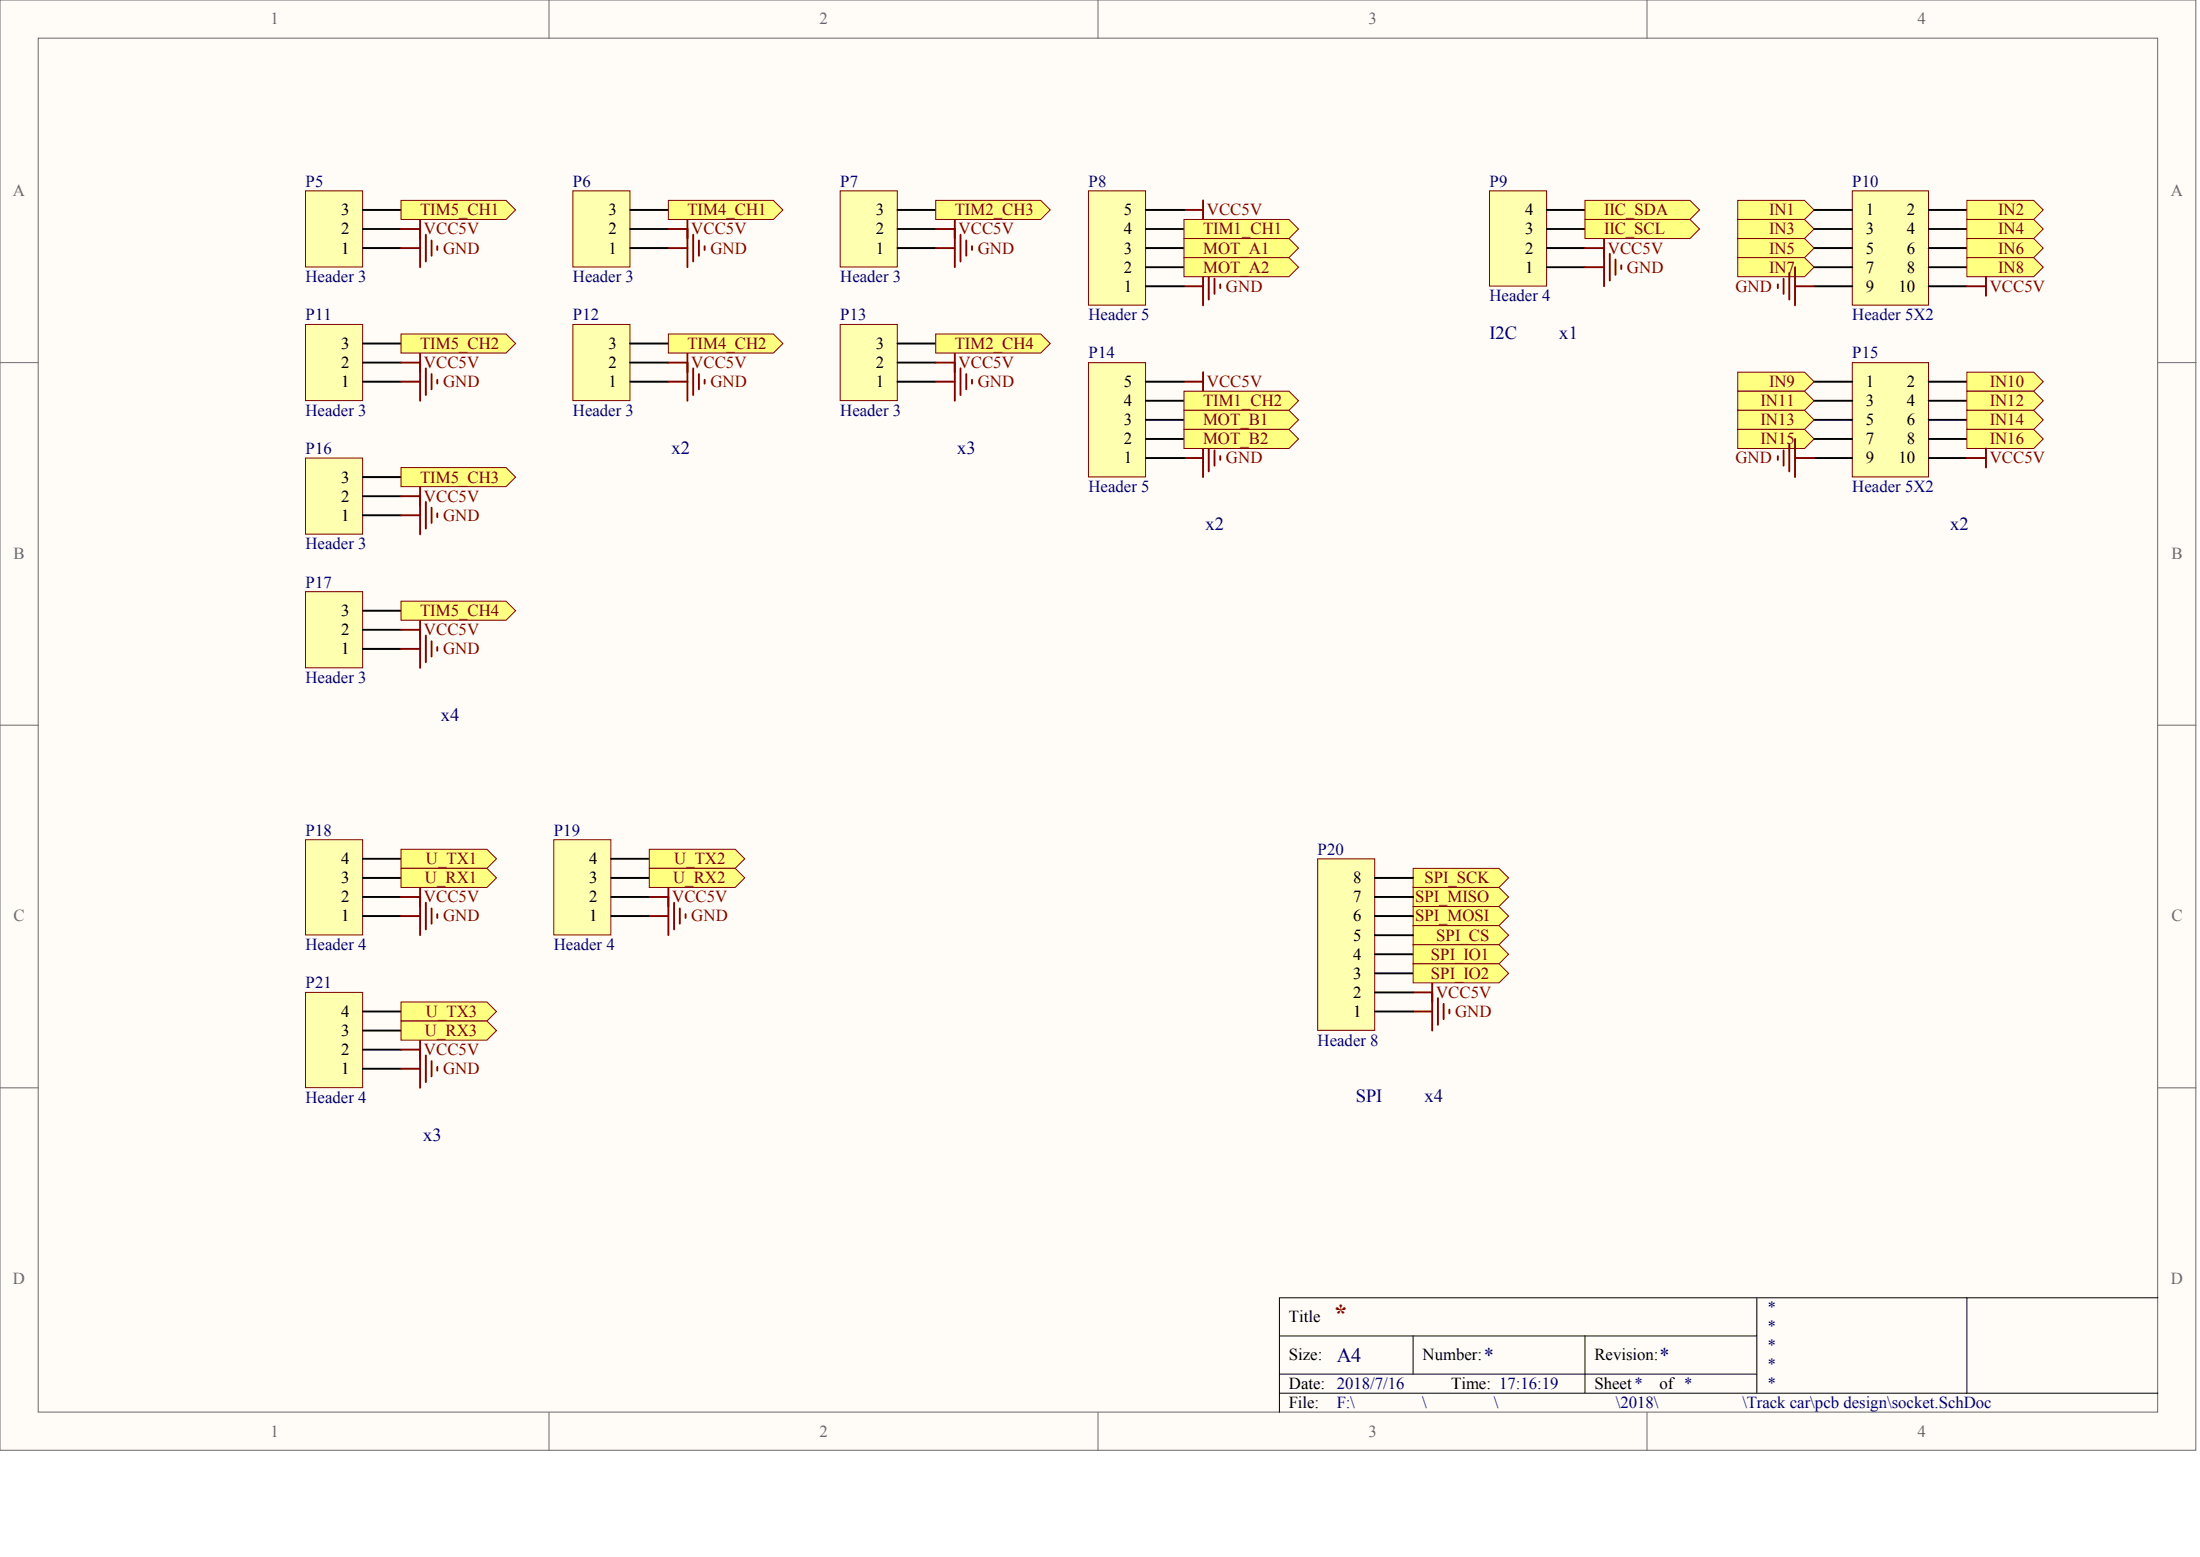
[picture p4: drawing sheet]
<svg xmlns="http://www.w3.org/2000/svg" width="840mm" height="594mm" viewBox="0 0 840 594" stroke-linecap="round" stroke-linejoin="round" font-family="sans-serif">
<g fill="#fffcf8" stroke="#696969" stroke-width=".38">
<path d="M0 0h838v553.4h-838z"/>
<path d="M14.6 14.6h808.8v524.2h-808.8z"/>
</g>
<path d="M209.5 0v14.6M419 0v14.6M628.6 0v14.6M0 138.4h14.6M823.5 138.4h14.6M0 276.7h14.6M823.5 276.7h14.6M0 415.1h14.6M823.5 415.1h14.6M209.5 538.9v14.5M419 538.9v14.5M628.6 538.9v14.5" fill="none" stroke="#696969" stroke-width=".38"/>
<path d="M670.5 495.2v36.4M750.6 495.2h-262.3v43.7M823.5 495.2h-72.9v36.4M488.3 509.7h182.2M539.3 509.7v14.6M604.9 509.7v21.9M488.3 531.6h335.2M488.3 524.3h182.2" fill="none" stroke="#000" stroke-width=".38"/>
<path d="M116.6 72.8h21.8v29.1h-21.8z" fill="#ffffb0" stroke="#800000" stroke-width=".38"/>
<path d="M138.5 94.7h14.5M138.5 87.4h14.5M138.5 80.1h14.5" fill="none" stroke="#000" stroke-width=".73"/>
<path d="M153 94.7h7.3M153 87.4h7.3M160.3 83.7v18.2M162.5 89.6v10.2M164.7 91.7v5.9M166.9 93.9v1.5" fill="none" stroke="#800000" stroke-width=".73"/>
<path d="M116.6 123.8h21.8v29h-21.8z" fill="#ffffb0" stroke="#800000" stroke-width=".38"/>
<path d="M138.5 138.4h14.5M138.5 131.1h14.5M138.5 145.6h14.5" fill="none" stroke="#000" stroke-width=".73"/>
<path d="M153 138.4h7.3M160.3 134.7v18.2M153 145.6h7.3M162.5 140.5v10.2M164.7 142.7v5.8M166.9 144.9v1.5" fill="none" stroke="#800000" stroke-width=".73"/>
<path d="M116.6 174.8h21.8v29h-21.8z" fill="#ffffb0" stroke="#800000" stroke-width=".38"/>
<path d="M138.5 196.6h14.5M138.5 189.3h14.5M138.5 182h14.5" fill="none" stroke="#000" stroke-width=".73"/>
<path d="M153 196.6h7.3M153 189.3h7.3M160.3 185.7v18.2M162.5 191.5v10.2M164.7 193.7v5.8M166.9 195.9v1.4" fill="none" stroke="#800000" stroke-width=".73"/>
<path d="M116.6 225.7h21.8v29.1h-21.8z" fill="#ffffb0" stroke="#800000" stroke-width=".38"/>
<path d="M138.5 233h14.5M138.5 247.6h14.5M138.5 240.3h14.5" fill="none" stroke="#000" stroke-width=".73"/>
<path d="M160.3 236.7v18.2M153 247.6h7.3M153 240.3h7.3M162.5 242.5v10.2M164.7 244.7v5.8M166.9 246.9v1.4" fill="none" stroke="#800000" stroke-width=".73"/>
<path d="M218.6 72.8h21.8v29.1h-21.8z" fill="#ffffb0" stroke="#800000" stroke-width=".38"/>
<path d="M240.5 94.7h14.6M240.5 87.4h14.6M240.5 80.1h14.6" fill="none" stroke="#000" stroke-width=".73"/>
<path d="M255.1 94.7h7.3M255.1 87.4h7.3M262.4 83.7v18.2M264.5 89.6v10.2M266.7 91.7v5.9M268.9 93.9v1.5" fill="none" stroke="#800000" stroke-width=".73"/>
<path d="M218.6 123.8h21.8v29h-21.8z" fill="#ffffb0" stroke="#800000" stroke-width=".38"/>
<path d="M240.5 138.4h14.6M240.5 131.1h14.6M240.5 145.6h14.6" fill="none" stroke="#000" stroke-width=".73"/>
<path d="M255.1 138.4h7.3M262.4 134.7v18.2M255.1 145.6h7.3M264.5 140.5v10.2M266.7 142.7v5.8M268.9 144.9v1.5" fill="none" stroke="#800000" stroke-width=".73"/>
<path d="M320.7 72.8h21.8v29.1h-21.8z" fill="#ffffb0" stroke="#800000" stroke-width=".38"/>
<path d="M342.5 94.7h14.6M342.5 87.4h14.6M342.5 80.1h14.6" fill="none" stroke="#000" stroke-width=".73"/>
<path d="M357.1 94.7h7.3M357.1 87.4h7.3M364.4 83.7v18.2M366.6 89.6v10.2M368.8 91.7v5.9M370.9 93.9v1.5" fill="none" stroke="#800000" stroke-width=".73"/>
<path d="M320.7 123.8h21.8v29h-21.8z" fill="#ffffb0" stroke="#800000" stroke-width=".38"/>
<path d="M342.5 138.4h14.6M342.5 131.1h14.6M342.5 145.6h14.6" fill="none" stroke="#000" stroke-width=".73"/>
<g fill="none" stroke="#800000" stroke-width=".73">
<path d="M459.1 76.5v7.2M451.8 80.1h7.3M451.8 109.2h7.3M459.1 101.9v14.6M461.3 104.1v10.2M463.5 106.3v5.8M465.7 108.5v1.5M357.1 138.4h7.3M364.4 134.7v18.2M357.1 145.6h7.3M366.6 140.5v10.2M368.8 142.7v5.8"/>
<path d="M370.9 144.9v1.5M451.8 145.6h7.3M459.1 142v7.3M451.8 174.8h7.3M459.1 167.5v14.5M461.3 169.7v10.2M463.5 171.9v5.8M465.7 174v1.5"/>
</g>
<path d="M568.4 72.8h21.8v36.4h-21.8z" fill="#ffffb0" stroke="#800000" stroke-width=".38"/>
<path d="M590.3 94.7h14.6M590.3 87.4h14.6M590.3 80.1h14.6M590.3 101.9h14.6" fill="none" stroke="#000" stroke-width=".73"/>
<path d="M604.9 94.7h7.3M612.2 91v18.2M614.4 96.8v10.2M616.5 99v5.9M604.9 101.9h7.3M618.7 101.2v1.5" fill="none" stroke="#800000" stroke-width=".73"/>
<path d="M415.4 72.8h21.8v43.6h-21.8z" fill="#ffffb0" stroke="#800000" stroke-width=".38"/>
<path d="M437.3 94.7h14.5M437.3 87.4h14.5M437.3 80.1h14.5M437.3 109.2h14.5M437.3 101.9h14.5" fill="none" stroke="#000" stroke-width=".73"/>
<path d="M415.4 138.4h21.8v43.6h-21.8z" fill="#ffffb0" stroke="#800000" stroke-width=".38"/>
<path d="M437.3 152.9h14.5M437.3 145.6h14.5M437.3 174.8h14.5M437.3 167.5h14.5M437.3 160.2h14.5" fill="none" stroke="#000" stroke-width=".73"/>
<path d="M706.9 72.8h29.1v43.6h-29.1z" fill="#ffffb0" stroke="#800000" stroke-width=".38"/>
<path d="M692.3 80.1h14.6M692.3 87.4h14.6M692.3 94.7h14.6M736.1 80.1h14.5M736.1 87.4h14.5M736.1 94.7h14.5M692.3 101.9h14.6M692.3 109.2h14.6M736.1 101.9h14.5M736.1 109.2h14.5" fill="none" stroke="#000" stroke-width=".73"/>
<path d="M706.9 138.4h29.1v43.6h-29.1z" fill="#ffffb0" stroke="#800000" stroke-width=".38"/>
<path d="M692.3 145.6h14.6M692.3 152.9h14.6M736.1 145.6h14.5M736.1 152.9h14.5M692.3 160.2h14.6M692.3 167.5h14.6M692.3 174.8h14.6M736.1 160.2h14.5M736.1 167.5h14.5M736.1 174.8h14.5" fill="none" stroke="#000" stroke-width=".73"/>
<path d="M211.3 320.4h21.8v36.3h-21.8z" fill="#ffffb0" stroke="#800000" stroke-width=".38"/>
<path d="M233.2 335h14.6M233.2 327.7h14.6M233.2 349.5h14.6M233.2 342.3h14.6" fill="none" stroke="#000" stroke-width=".73"/>
<path d="M255.1 338.6v18.2M247.8 349.5h7.3M247.8 342.3h7.3M257.3 344.4v10.2M259.4 346.6v5.8M261.6 348.8v1.5" fill="none" stroke="#800000" stroke-width=".73"/>
<path d="M116.6 378.7h21.8v36.3h-21.8z" fill="#ffffb0" stroke="#800000" stroke-width=".38"/>
<path d="M138.5 393.2h14.5M138.5 385.9h14.5M138.5 407.8h14.5M138.5 400.5h14.5" fill="none" stroke="#000" stroke-width=".73"/>
<path d="M160.3 396.9v18.2M153 407.8h7.3M153 400.5h7.3M162.5 402.7v10.2M164.7 404.9v5.8M166.9 407.1v1.4" fill="none" stroke="#800000" stroke-width=".73"/>
<path d="M116.6 320.4h21.8v36.3h-21.8z" fill="#ffffb0" stroke="#800000" stroke-width=".38"/>
<path d="M138.5 335h14.5M138.5 327.7h14.5M138.5 349.5h14.5M138.5 342.3h14.5" fill="none" stroke="#000" stroke-width=".73"/>
<path d="M160.3 338.6v18.2M153 349.5h7.3M153 342.3h7.3M162.5 344.4v10.2M164.7 346.6v5.8M166.9 348.8v1.5" fill="none" stroke="#800000" stroke-width=".73"/>
<g fill="#ffff80" stroke="#800000" stroke-width=".38">
<path d="M153 76.5h40.1l3.7 3.6-3.7 3.6h-40.1z" fill-rule="evenodd"/>
<path d="M153 127.4h40.1l3.7 3.7-3.7 3.6h-40.1z" fill-rule="evenodd"/>
<path d="M153 178.4h40.1l3.7 3.6-3.7 3.7h-40.1z" fill-rule="evenodd"/>
<path d="M153 229.4h40.1l3.7 3.6-3.7 3.7h-40.1z" fill-rule="evenodd"/>
<path d="M255.1 76.5h40.1l3.6 3.6-3.6 3.6h-40.1z" fill-rule="evenodd"/>
<path d="M255.1 127.4h40.1l3.6 3.7-3.6 3.6h-40.1z" fill-rule="evenodd"/>
<path d="M357.1 76.5h40.1l3.6 3.6-3.6 3.6h-40.1z" fill-rule="evenodd"/>
<path d="M451.8 83.7h40.1l3.7 3.7-3.7 3.6h-40.1z" fill-rule="evenodd"/>
<path d="M451.8 149.3h40.1l3.7 3.6-3.7 3.7h-40.1z" fill-rule="evenodd"/>
<path d="M357.1 127.4h40.1l3.6 3.7-3.6 3.6h-40.1z" fill-rule="evenodd"/>
<path d="M451.8 91h40.1l3.7 3.7-3.7 3.6h-40.1z" fill-rule="evenodd"/>
<path d="M451.8 98.3h40.1l3.7 3.6-3.7 3.7h-40.1z" fill-rule="evenodd"/>
<path d="M451.8 156.6h40.1l3.7 3.6-3.7 3.6h-40.1z" fill-rule="evenodd"/>
<path d="M451.8 163.8h40.1l3.7 3.7-3.7 3.6h-40.1z" fill-rule="evenodd"/>
<path d="M604.9 76.5h40.1l3.6 3.6-3.6 3.6h-40.1z" fill-rule="evenodd"/>
<path d="M604.9 83.7h40.1l3.6 3.7-3.6 3.6h-40.1z" fill-rule="evenodd"/>
<path d="M663.2 76.5h25.5l3.6 3.6-3.6 3.6h-25.5z" fill-rule="evenodd"/>
<path d="M750.6 76.5h25.6l3.6 3.6-3.6 3.6h-25.6z" fill-rule="evenodd"/>
<path d="M663.2 83.7h25.5l3.6 3.7-3.6 3.6h-25.5z" fill-rule="evenodd"/>
<path d="M750.6 83.7h25.6l3.6 3.7-3.6 3.6h-25.6z" fill-rule="evenodd"/>
<path d="M663.2 91h25.5l3.6 3.7-3.6 3.6h-25.5z" fill-rule="evenodd"/>
<path d="M750.6 91h25.6l3.6 3.7-3.6 3.6h-25.6z" fill-rule="evenodd"/>
<path d="M663.2 98.3h25.5l3.6 3.6-3.6 3.7h-25.5z" fill-rule="evenodd"/>
<path d="M750.6 98.3h25.6l3.6 3.6-3.6 3.7h-25.6z" fill-rule="evenodd"/>
<path d="M663.2 142h25.5l3.6 3.6-3.6 3.7h-25.5z" fill-rule="evenodd"/>
<path d="M750.6 142h25.6l3.6 3.6-3.6 3.7h-25.6z" fill-rule="evenodd"/>
<path d="M663.2 149.3h25.5l3.6 3.6-3.6 3.7h-25.5z" fill-rule="evenodd"/>
<path d="M750.6 149.3h25.6l3.6 3.6-3.6 3.7h-25.6z" fill-rule="evenodd"/>
<path d="M663.2 156.6h25.5l3.6 3.6-3.6 3.6h-25.5z" fill-rule="evenodd"/>
<path d="M750.6 156.6h25.6l3.6 3.6-3.6 3.6h-25.6z" fill-rule="evenodd"/>
<path d="M663.2 163.8h25.5l3.6 3.7-3.6 3.6h-25.5z" fill-rule="evenodd"/>
<path d="M750.6 163.8h25.6l3.6 3.7-3.6 3.6h-25.6z" fill-rule="evenodd"/>
</g>
<g fill="none" stroke="#800000" stroke-width=".73">
<path d="M678.5 108.5v1.5M680.7 106.3v5.8M682.9 104.1v10.2M685.1 101.9v14.6M685.1 109.2h7.2M750.6 109.2h7.3M757.9 105.6v7.3M678.5 174v1.5M680.7 171.9v5.8M682.9 169.7v10.2M685.1 167.5v14.5M685.1 174.8h7.2"/>
<path d="M750.6 174.8h7.3M757.9 171.1v7.3"/>
</g>
<g fill="#ffff80" stroke="#800000" stroke-width=".38">
<path d="M153 324h32.8l3.7 3.7-3.7 3.6h-32.8z" fill-rule="evenodd"/>
<path d="M247.8 324h32.8l3.6 3.7-3.6 3.6h-32.8z" fill-rule="evenodd"/>
<path d="M153 382.3h32.8l3.7 3.6-3.7 3.7h-32.8z" fill-rule="evenodd"/>
<path d="M153 331.3h32.8l3.7 3.7-3.7 3.6h-32.8z" fill-rule="evenodd"/>
<path d="M247.8 331.3h32.8l3.6 3.7-3.6 3.6h-32.8z" fill-rule="evenodd"/>
<path d="M153 389.6h32.8l3.7 3.6-3.7 3.7h-32.8z" fill-rule="evenodd"/>
</g>
<path d="M539.3 378.7h7.3M546.6 375v18.2M539.3 385.9h7.3M548.8 380.8v10.2M551 383v5.9M553.1 385.2v1.5" fill="none" stroke="#800000" stroke-width=".73"/>
<g fill="#ffff80" stroke="#800000" stroke-width=".38">
<path d="M539.3 331.3h32.8l3.6 3.7-3.6 3.6h-32.8z" fill-rule="evenodd"/>
<path d="M539.3 338.6h32.8l3.6 3.7-3.6 3.6h-32.8z" fill-rule="evenodd"/>
<path d="M539.3 345.9h32.8l3.6 3.6-3.6 3.7h-32.8z" fill-rule="evenodd"/>
<path d="M539.3 353.2h32.8l3.6 3.6-3.6 3.7h-32.8z" fill-rule="evenodd"/>
</g>
<path d="M502.9 327.7h21.7v65.5h-21.7z" fill="#ffffb0" stroke="#800000" stroke-width=".38"/>
<path d="M524.7 335h14.6M524.7 356.8h14.6M524.7 349.5h14.6M524.7 342.3h14.6M524.7 378.7h14.6M524.7 371.4h14.6M524.7 364.1h14.6M524.7 385.9h14.6" fill="none" stroke="#000" stroke-width=".73"/>
<g fill="#ffff80" stroke="#800000" stroke-width=".38">
<path d="M539.3 360.5h32.8l3.6 3.6-3.6 3.6h-32.8z" fill-rule="evenodd"/>
<path d="M539.3 367.7h32.8l3.6 3.7-3.6 3.6h-32.8z" fill-rule="evenodd"/>
</g>
<text font-size="9.8" fill="#800000" x="508.7" y="504.6">*</text>
<g font-size="7.8" fill="#000080">
<text x="510.1" y="519.7">A4</text>
<text x="566.3" y="519.7">*</text>
<text x="633.3" y="519.7">*</text>
</g>
<g font-size="7.1" fill="#000080">
<text x="568.4" y="129.4">I2C</text>
<text x="595.1" y="129.4">x1</text>
<text x="256.3" y="173">x2</text>
<text x="365.3" y="173">x3</text>
<text x="460" y="202.2">x2</text>
<text x="744.3" y="202.2">x2</text>
<text x="168.2" y="275">x4</text>
<text x="517.4" y="420.6">SPI</text>
<text x="543.6" y="420.6">x4</text>
<text x="161.5" y="435.2">x3</text>
</g>
<g font-size="6.4" fill="#696969">
<text x="103.2" y="9.3">1</text>
<text x="312.7" y="9.3">2</text>
<text x="522.2" y="9.3">3</text>
<text x="731.8" y="9.3">4</text>
<text x="5" y="74.9">A</text>
<text x="828.5" y="74.9">A</text>
<text x="5.2" y="213.2">B</text>
<text x="828.7" y="213.2">B</text>
<text x="5.2" y="351.6">C</text>
<text x="828.7" y="351.6">C</text>
<text x="5" y="490">D</text>
<text x="828.5" y="490">D</text>
<text x="103.2" y="548.2">1</text>
<text x="312.7" y="548.2">2</text>
<text x="522.2" y="548.2">3</text>
<text x="731.8" y="548.2">4</text>
</g>
<g font-size="6.4" fill="#000080">
<text x="116.6" y="71.2">P5</text>
<text x="218.6" y="71.2">P6</text>
<text x="320.7" y="71.2">P7</text>
<text x="415.4" y="71.2">P8</text>
<text x="568.4" y="71.2">P9</text>
<text x="706.9" y="71.2">P10</text>
<text x="116.6" y="107.7">Header 3</text>
<text x="218.6" y="107.7">Header 3</text>
<text x="320.7" y="107.7">Header 3</text>
<text x="568.4" y="114.9">Header 4</text>
<text x="116.6" y="122.2">P11</text>
<text x="218.6" y="122.2">P12</text>
<text x="320.7" y="122.2">P13</text>
<text x="415.4" y="122.2">Header 5</text>
<text x="706.9" y="122.2">Header 5X2</text>
<text x="415.4" y="136.8">P14</text>
<text x="706.9" y="136.8">P15</text>
<text x="116.6" y="158.6">Header 3</text>
<text x="218.6" y="158.6">Header 3</text>
<text x="320.7" y="158.6">Header 3</text>
<text x="116.6" y="173.2">P16</text>
<text x="415.4" y="187.8">Header 5</text>
<text x="706.9" y="187.8">Header 5X2</text>
<text x="116.6" y="209.6">Header 3</text>
<text x="116.6" y="224.2">P17</text>
<text x="116.6" y="260.6">Header 3</text>
<text x="116.6" y="318.8">P18</text>
<text x="211.3" y="318.8">P19</text>
<text x="502.9" y="326.1">P20</text>
<text x="116.6" y="362.5">Header 4</text>
<text x="211.3" y="362.5">Header 4</text>
<text x="116.6" y="377.1">P21</text>
<text x="502.9" y="398.9">Header 8</text>
<text x="116.6" y="420.8">Header 4</text>
<text x="674.1" y="500.9">*</text>
<text x="674.1" y="508.2">*</text>
<text x="674.1" y="515.4">*</text>
<text x="674.1" y="522.7">*</text>
<text x="674.1" y="530">*</text>
<text x="510.1" y="537.3">F:\</text>
<text x="542.7" y="537.3">\</text>
<text x="570.1" y="537.3">\</text>
<text x="616.7" y="537.3">\2018\</text>
<text x="665" y="537.3">\Track car\pcb design\socket.SchDoc</text>
</g>
<g font-size="6.4">
<text x="130.2" y="82.2">3</text>
<text x="232.2" y="82.2">3</text>
<text x="334.2" y="82.2">3</text>
<text x="429" y="82.2">5</text>
<text x="582" y="82.2">4</text>
<text x="712" y="82.2">1</text>
<text x="727.8" y="82.2">2</text>
<text x="130.2" y="89.4">2</text>
<text x="232.2" y="89.4">2</text>
<text x="334.2" y="89.4">2</text>
<text x="429" y="89.4">4</text>
<text x="582" y="89.4">3</text>
<text x="712" y="89.4">3</text>
<text x="727.8" y="89.4">4</text>
<text x="130.2" y="96.7">1</text>
<text x="232.2" y="96.7">1</text>
<text x="334.2" y="96.7">1</text>
<text x="429" y="96.7">3</text>
<text x="582" y="96.7">2</text>
<text x="712" y="96.7">5</text>
<text x="727.8" y="96.7">6</text>
<text x="429" y="104">2</text>
<text x="582" y="104">1</text>
<text x="712" y="104">7</text>
<text x="727.8" y="104">8</text>
<text x="429" y="111.3">1</text>
<text x="712" y="111.3">9</text>
<text x="724.6" y="111.3">10</text>
<text x="130.2" y="133.1">3</text>
<text x="232.2" y="133.1">3</text>
<text x="334.2" y="133.1">3</text>
<text x="130.2" y="140.4">2</text>
<text x="232.2" y="140.4">2</text>
<text x="334.2" y="140.4">2</text>
<text x="130.2" y="147.7">1</text>
<text x="232.2" y="147.7">1</text>
<text x="334.2" y="147.7">1</text>
<text x="429" y="147.7">5</text>
<text x="712" y="147.7">1</text>
<text x="727.8" y="147.7">2</text>
<text x="429" y="155">4</text>
<text x="712" y="155">3</text>
<text x="727.8" y="155">4</text>
<text x="429" y="162.3">3</text>
<text x="712" y="162.3">5</text>
<text x="727.8" y="162.3">6</text>
<text x="429" y="169.6">2</text>
<text x="712" y="169.6">7</text>
<text x="727.8" y="169.6">8</text>
<text x="429" y="176.8">1</text>
<text x="712" y="176.8">9</text>
<text x="724.6" y="176.8">10</text>
<text x="130.2" y="184.1">3</text>
<text x="130.2" y="191.4">2</text>
<text x="130.2" y="198.7">1</text>
<text x="130.2" y="235.1">3</text>
<text x="130.2" y="242.4">2</text>
<text x="130.2" y="249.7">1</text>
<text x="130.2" y="329.8">4</text>
<text x="224.9" y="329.8">4</text>
<text x="130.2" y="337">3</text>
<text x="224.9" y="337">3</text>
<text x="516.4" y="337">8</text>
<text x="130.2" y="344.3">2</text>
<text x="224.9" y="344.3">2</text>
<text x="516.4" y="344.3">7</text>
<text x="130.2" y="351.6">1</text>
<text x="224.9" y="351.6">1</text>
<text x="516.4" y="351.6">6</text>
<text x="516.4" y="358.9">5</text>
<text x="516.4" y="366.2">4</text>
<text x="516.4" y="373.4">3</text>
<text x="516.4" y="380.7">2</text>
<text x="130.2" y="388">4</text>
<text x="516.4" y="388">1</text>
<text x="130.2" y="395.3">3</text>
<text x="130.2" y="402.6">2</text>
<text x="130.2" y="409.9">1</text>
<text x="491.9" y="504.5">Title</text>
<text x="491.9" y="519.1">Size:</text>
<text x="542.9" y="519.1">Number:</text>
<text x="608.5" y="519.1">Revision:</text>
<text x="491.9" y="530">Date: 2018/7/16</text>
<text x="553.9" y="530">Time: 17:16:19</text>
<text x="608.5" y="530">Sheet *</text>
<text x="633.3" y="530">of *</text>
<text x="491.9" y="537.3">File:</text>
</g>
<g font-size="6.4" fill="#800000">
<text x="160.3" y="82.2">TIM5_CH1</text>
<text x="262.4" y="82.2">TIM4_CH1</text>
<text x="364.4" y="82.2">TIM2_CH3</text>
<text x="460.6" y="82.2">VCC5V</text>
<text x="612.2" y="82.2">IIC_SDA</text>
<text x="675.1" y="82.2">IN1</text>
<text x="762.6" y="82.2">IN2</text>
<text x="161.8" y="89.4">VCC5V</text>
<text x="263.8" y="89.4">VCC5V</text>
<text x="365.8" y="89.4">VCC5V</text>
<text x="459.1" y="89.4">TIM1_CH1</text>
<text x="612.2" y="89.4">IIC_SCL</text>
<text x="675.1" y="89.4">IN3</text>
<text x="762.6" y="89.4">IN4</text>
<text x="169.1" y="96.7">GND</text>
<text x="271.1" y="96.7">GND</text>
<text x="373.1" y="96.7">GND</text>
<text x="459.1" y="96.7">MOT_A1</text>
<text x="613.6" y="96.7">VCC5V</text>
<text x="675.1" y="96.7">IN5</text>
<text x="762.6" y="96.7">IN6</text>
<text x="459.1" y="104">MOT_A2</text>
<text x="620.9" y="104">GND</text>
<text x="675.1" y="104">IN7</text>
<text x="762.6" y="104">IN8</text>
<text x="467.9" y="111.3">GND</text>
<text x="662.3" y="111.3">GND</text>
<text x="759.4" y="111.3">VCC5V</text>
<text x="160.3" y="133.1">TIM5_CH2</text>
<text x="262.4" y="133.1">TIM4_CH2</text>
<text x="364.4" y="133.1">TIM2_CH4</text>
<text x="161.8" y="140.4">VCC5V</text>
<text x="263.8" y="140.4">VCC5V</text>
<text x="365.8" y="140.4">VCC5V</text>
<text x="169.1" y="147.7">GND</text>
<text x="271.1" y="147.7">GND</text>
<text x="373.1" y="147.7">GND</text>
<text x="460.6" y="147.7">VCC5V</text>
<text x="675.1" y="147.7">IN9</text>
<text x="759.4" y="147.7">IN10</text>
<text x="459.1" y="155">TIM1_CH2</text>
<text x="671.9" y="155">IN11</text>
<text x="759.4" y="155">IN12</text>
<text x="459.1" y="162.3">MOT_B1</text>
<text x="671.9" y="162.3">IN13</text>
<text x="759.4" y="162.3">IN14</text>
<text x="459.1" y="169.6">MOT_B2</text>
<text x="671.9" y="169.6">IN15</text>
<text x="759.4" y="169.6">IN16</text>
<text x="467.9" y="176.8">GND</text>
<text x="662.3" y="176.8">GND</text>
<text x="759.4" y="176.8">VCC5V</text>
<text x="160.3" y="184.1">TIM5_CH3</text>
<text x="161.8" y="191.4">VCC5V</text>
<text x="169.1" y="198.7">GND</text>
<text x="160.3" y="235.1">TIM5_CH4</text>
<text x="161.8" y="242.4">VCC5V</text>
<text x="169.1" y="249.7">GND</text>
<text x="162.5" y="329.8">U_TX1</text>
<text x="257.3" y="329.8">U_TX2</text>
<text x="162.2" y="337">U_RX1</text>
<text x="256.9" y="337">U_RX2</text>
<text x="543.6" y="337">SPI_SCK</text>
<text x="161.8" y="344.3">VCC5V</text>
<text x="256.5" y="344.3">VCC5V</text>
<text x="540" y="344.3">SPI_MISO</text>
<text x="169.1" y="351.6">GND</text>
<text x="263.8" y="351.6">GND</text>
<text x="540" y="351.6">SPI_MOSI</text>
<text x="548.1" y="358.9">SPI_CS</text>
<text x="546.1" y="366.2">SPI_IO1</text>
<text x="546.1" y="373.4">SPI_IO2</text>
<text x="548" y="380.7">VCC5V</text>
<text x="162.5" y="388">U_TX3</text>
<text x="555.3" y="388">GND</text>
<text x="162.2" y="395.3">U_RX3</text>
<text x="161.8" y="402.6">VCC5V</text>
<text x="169.1" y="409.9">GND</text>
</g>
</svg>
